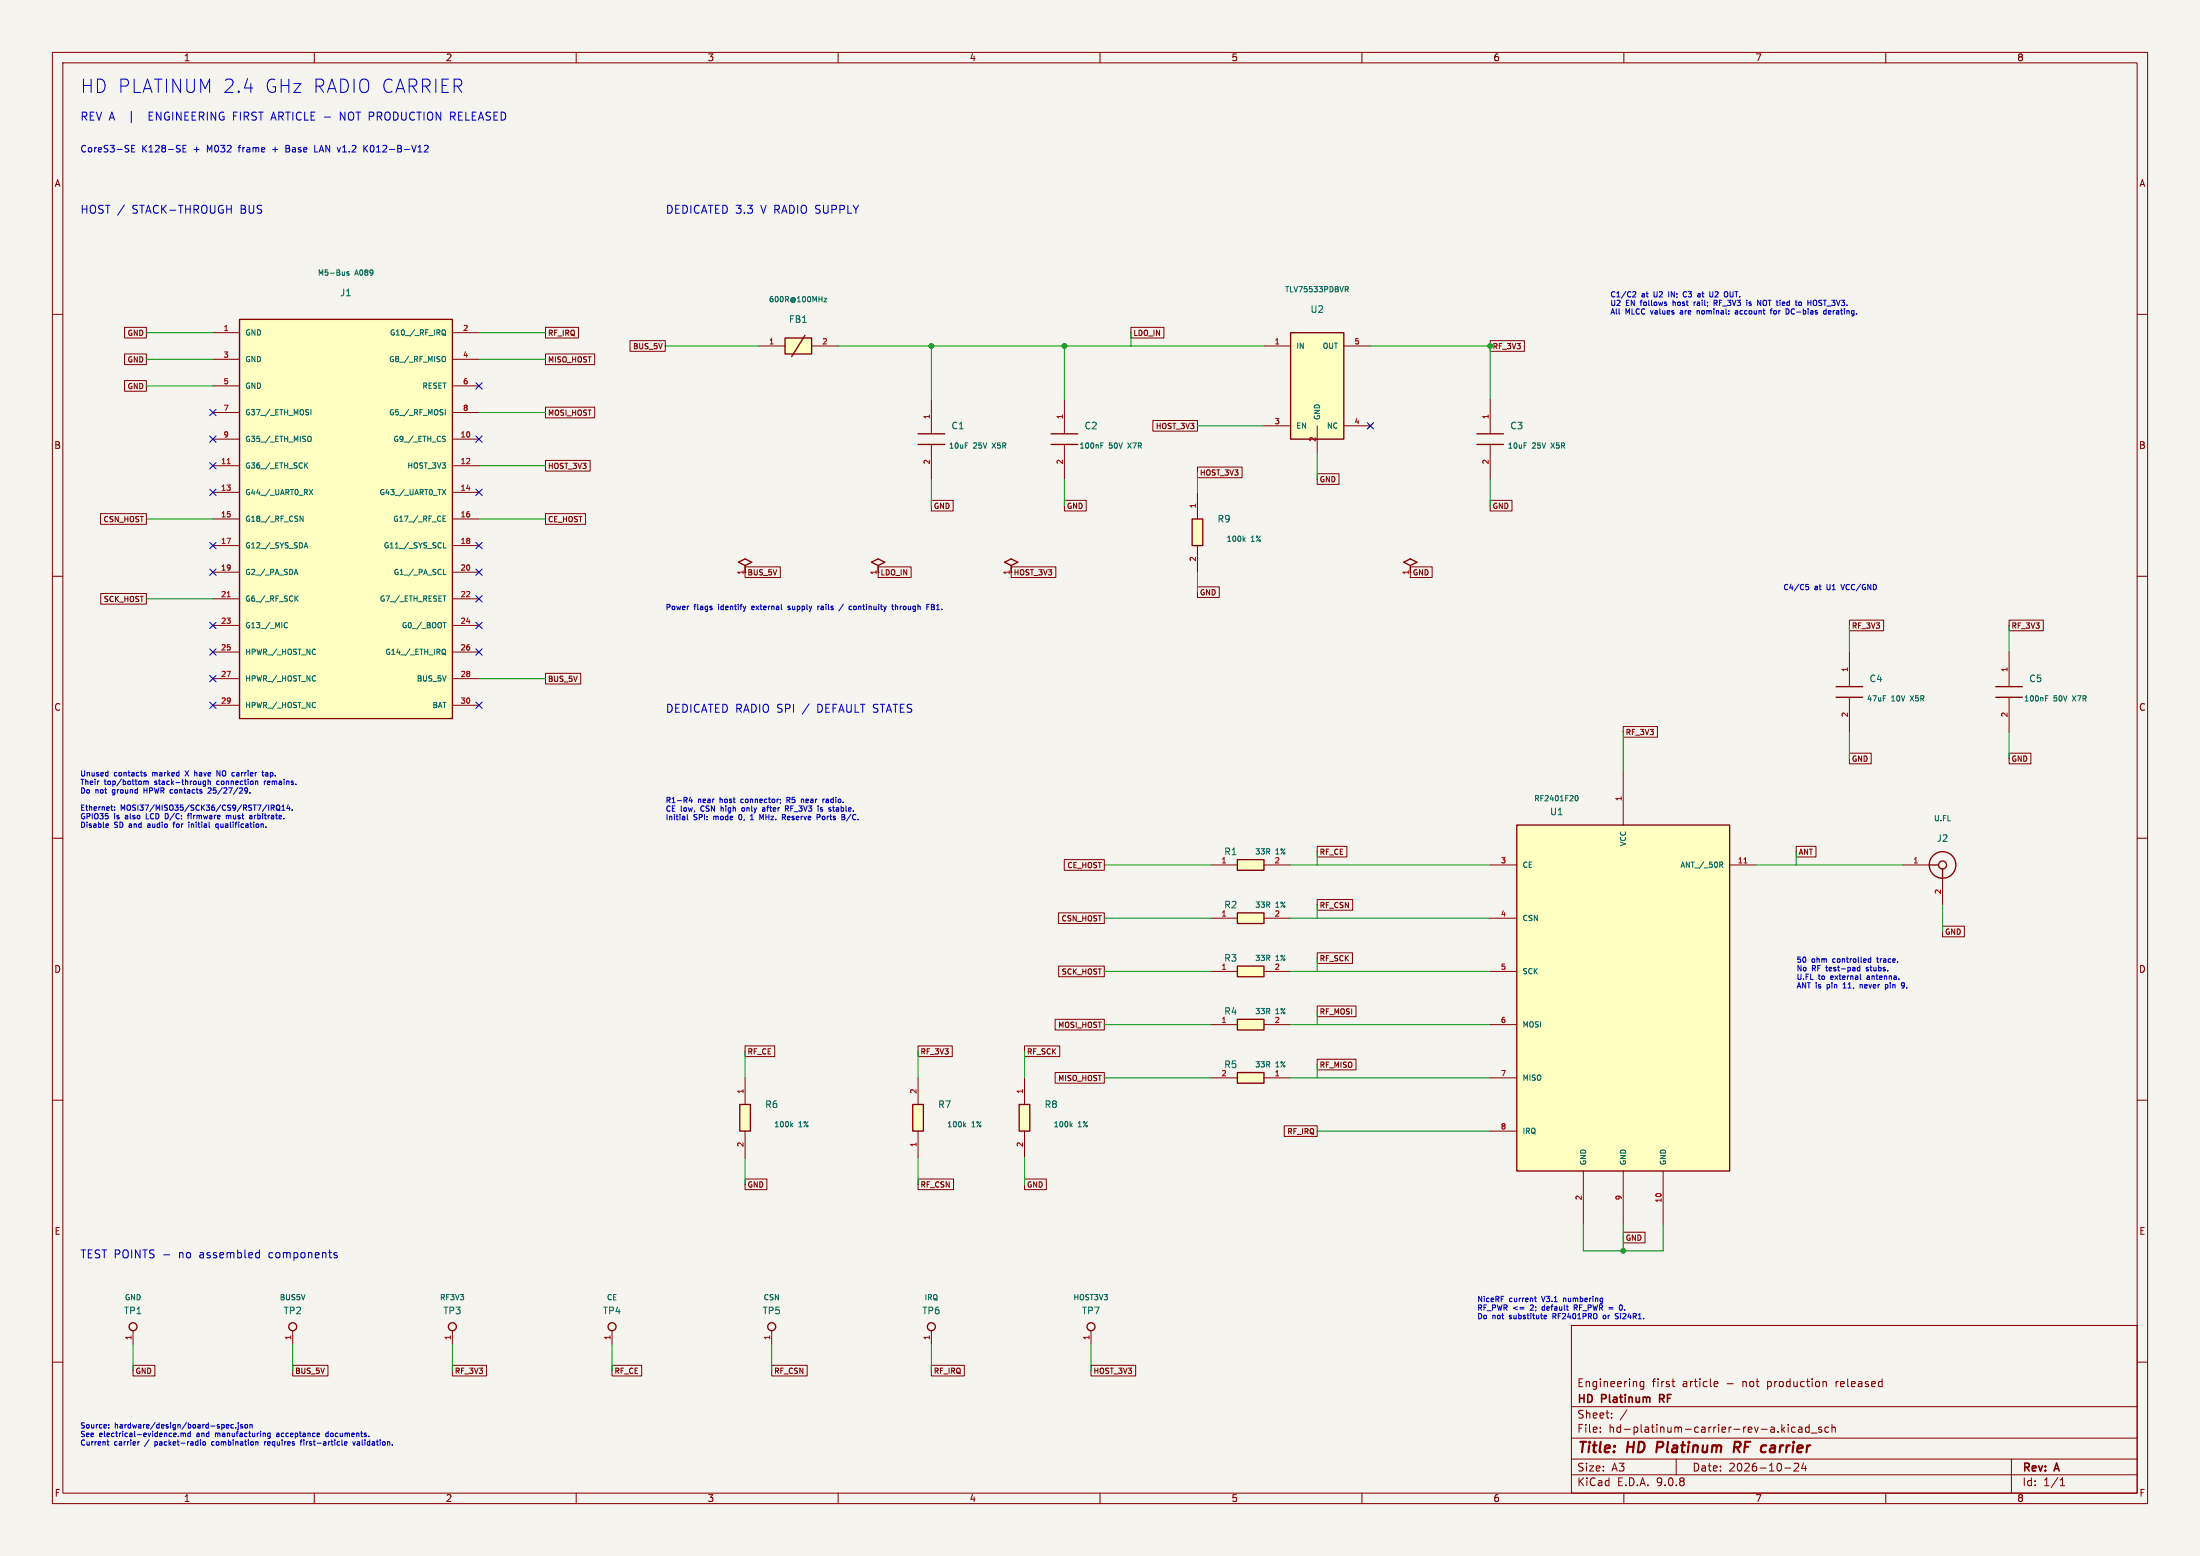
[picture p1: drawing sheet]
<svg xmlns="http://www.w3.org/2000/svg" width="420mm" height="297mm" viewBox="0 0 420 297" stroke-linecap="round" stroke-linejoin="round" font-family="sans-serif">
<path d="M0 0h420v297h-420z" fill="#f5f4ef" stroke="#f5f4ef" stroke-width=".19"/>
<g fill="none" stroke="#840000" stroke-width=".19">
<path d="M10 10h400v277h-400zM12 12h396v273h-396zM60 10v2M110 10v2M160 10v2M210 10v2M260 10v2M310 10v2M360 10v2M10 60h2M408 60h2M10 110h2"/>
<path d="M408 110h2M10 160h2M408 160h2M10 210h2M408 210h2M300 253h108v32h-108zM10 260h2M300 278.5h108M300 274.5h108M300 268.5h108M305.5 273.2v.2M305.5 272.5v.1"/>
<path d="M307.7 270.5v.2M307.7 269.8v.1M310.6 269.1l-1.3 1.9M313.8 263.7v1.2l-.3 .3-.3-.1M313.8 263.8l-.4-.1-.3 .3 .1 .6h.6M319.2 263.7h.5M319.4 264.5l.3 .2M320 278.5v3M327.4 263.7l.5 .1v.2l-.7 .2M327.9 264.6l-.5 .1M340.3 272.8l.4 .6M340.7 272.4l-.5 .6"/>
<path d="M341.4 271.9v.1M341.4 272.4v1M342.5 279.4l.6-.1 .2 .1 .1 .3-1 1.1h1M342.7 272.5l-.4-.1-.3 .3 .2 .6h.5M343.4 272.5h.5l.1 .9M344 272.7l-.5 .1a.29 .29 0 0 0-.2 .3 .29 .29 0 0 0 .2 .3l.5-.1M344.3 279.2l-.4 1.1h1M344.7 279.8v1M345.4 272.5l-.5-.1-.2 .3 .1 .6h.6M345.4 271.9v1.5M345.7 273.5h1.2M347.7 272.5l-.3-.1-.2 .2v.2l.5 .2v.3h-.5"/>
<path d="M348.1 263.8h.5l.1 .9M349.1 272.5l-.4-.1-.3 .3 .1 .6h.6M349.7 272.5l.2-.1 .4 .1 .1 .9M349.7 271.9v1.5M384 278.5v6.5M408 260h2M60 285v2M110 285v2M160 285v2M210 285v2M260 285v2M300 281.5h108"/>
<path d="M310 285v2M340.7 280.2h1.2M360 285v2M393.3 283.6h.9M393.3 282.5l.4-.4v1.5"/>
</g>
<path d="M316.4 275.2l-.2 2M331.5 276.3l.6 .9M332 275.2h-.8l-.2 2M332 276.2l-.9 .1M338 276.5l-.1 .6" fill="none" stroke="#840000" stroke-width=".4"/>
<path d="M316.8 267h.6M317.4 266.2h-.6v1.5" fill="none" stroke="#840000" stroke-width=".3"/>
<path d="M194.6 210.8h2v5.1h-2z" fill="#ffffc2"/>
<g fill="none" stroke="#840000" stroke-width=".25">
<path d="M141 107.3l1.2-.6 1.3 .6-1.3 .7zM142.2 108v1.2M166.4 107.3l1.2-.6 1.3 .6-1.3 .7zM167.6 108v1.2M194.6 210.8h2v5.1h-2z"/>
<circle cx="86.4" cy="253.2" r=".76"/>
<circle cx="116.8" cy="253.2" r=".76"/>
<circle cx="147.3" cy="253.2" r=".76"/>
<circle cx="177.8" cy="253.2" r=".76"/>
<circle cx="208.3" cy="253.2" r=".76"/>
</g>
<path d="M195.6 205.7v5.1M195.6 215.9v5.1M86.4 254v2.5M116.8 254v2.5M147.3 254v2.5M177.8 254v2.5M208.3 254v2.5" fill="none" stroke="#840000" stroke-width=".19"/>
<path d="M204.4 214.7l.3 .4M204.7 214.4l-.4 .4" fill="none" stroke="#006464" stroke-width=".19"/>
<path d="M174.2 210.8h2.1v5.1h-2.1z" fill="#ffffc2"/>
<path d="M174.2 210.8h2.1v5.1h-2.1z" fill="none" stroke="#840000" stroke-width=".25"/>
<path d="M175.3 205.7v5.1M175.3 215.9v5.1" fill="none" stroke="#840000" stroke-width=".19"/>
<path d="M184.1 214.7l.3 .4M184.4 214.4l-.4 .4" fill="none" stroke="#006464" stroke-width=".19"/>
<path d="M141.2 210.8h2.1v5.1h-2.1z" fill="#ffffc2"/>
<path d="M191.8 107.3l1.2-.6 1.3 .6-1.3 .7zM193 108v1.2M141.2 210.8h2.1v5.1h-2.1z" fill="none" stroke="#840000" stroke-width=".25"/>
<path d="M142.2 205.7v5.1M142.2 215.9v5.1" fill="none" stroke="#840000" stroke-width=".19"/>
<path d="M151.1 214.7l.2 .4M151.3 214.4l-.3 .4" fill="none" stroke="#006464" stroke-width=".19"/>
<path d="M149.9 64.5h5v3.1h-5z" fill="#ffffc2"/>
<g fill="none" stroke="#840000" stroke-width=".25">
<path d="M149.9 64.5h5v3.1h-5zM153.7 64l-2.6 4.1"/>
<circle cx="25.4" cy="253.2" r=".76"/>
</g>
<path d="M144.8 66h5.1M154.9 66h5.1M25.4 254v2.5" fill="none" stroke="#840000" stroke-width=".19"/>
<path d="M157.3 56.9h.5l-.5 .7h.5" fill="none" stroke="#006464" stroke-width=".19"/>
<path d="M45.7 61h40.7v76.2h-40.7z" fill="#ffffc2"/>
<g fill="none" stroke="#840000" stroke-width=".25">
<path d="M45.7 61h40.7v76.2h-40.7z"/>
<circle cx="55.9" cy="253.2" r=".76"/>
</g>
<g fill="none" stroke="#840000" stroke-width=".19">
<path d="M40.6 63.5h5.1M40.6 68.6h5.1M40.6 73.7h5.1M40.6 78.7h5.1M86.4 63.5h5M86.4 68.6h5M86.4 73.7h5M86.4 78.7h5M40.6 83.8h5.1M40.6 88.9h5.1M40.6 94h5.1M40.6 99.1h5.1"/>
<path d="M86.4 83.8h5M86.4 88.9h5M86.4 94h5M86.4 99.1h5M40.6 104.1h5.1M40.6 109.2h5.1M40.6 114.3h5.1M40.6 119.4h5.1M86.4 104.1h5M86.4 109.2h5M86.4 114.3h5M86.4 119.4h5"/>
<path d="M40.6 124.5h5.1M40.6 129.5h5.1M40.6 134.6h5.1M86.4 124.5h5M86.4 129.5h5M86.4 134.6h5M55.9 254v2.5"/>
</g>
<g fill="none" stroke="#006464" stroke-width=".19">
<path d="M66.6 51.9h-.2l-.2 .1 .1 .1 .3 .1v.3h-.4M59.4 78.2v1M84.5 63h.4l.2 .3-.1 .5-.2 .2-.3-.1M84.6 63.7l.5 .4M84.6 68l.3 .1 .2 .3-.1 .5-.4 .1M85 78.2v1M57.3 98.5l.6 1v-1M58.3 88.8l.4 .6M58.7 88.3l-.5 .6M59 83.3h.3l.1 .3v.5l-.4 .2M59 93.4l.7 1M59.7 93.4l-.7 1"/>
<path d="M84.4 93.4l.7 1M84.6 99h.3M84.6 99.5h.5M84.6 98.5h.5M84.7 83.3h.4M84.7 83.7l.3 .1 .1 .3-.2 .2h-.3M85.1 93.4l-.7 1M54.3 119.7l.3 .1 .3-.1M54.9 118.9l-.3-.1-.3 .2M56.3 109.4h.5M56.5 114.2l.4 .6M56.5 108.7l.4 1"/>
<path d="M56.9 113.7l-.6 .6M58.1 104.6l.3-1 .3 1M58.2 104.3h.4M84.6 118.8h.5M84.6 113.7h.5M84.7 103.6v1h.4M84.7 109.7h.4M60.2 124h.1M60.2 129v.1M60.2 134.1v.1M60.2 124.8v.1M60.2 129.9v.1"/>
<path d="M60.2 135h.1M84.6 124.7l.5 .3M84.6 123.9l.3 .1 .2 .2-.1 .6-.4 .1"/>
</g>
<path d="M43.4 88.5h.6M43.4 113.9h.6" fill="none" stroke="#a90000" stroke-width=".19"/>
<path d="M289.6 157.5h40.6v66h-40.6z" fill="#ffffc2"/>
<g fill="none" stroke="#840000" stroke-width=".25">
<path d="M350.5 131.1h5.1M350.5 133.1h5.1M381 131.1h5.1M381 133.1h5.1M289.6 157.5h40.6v66h-40.6zM368.3 165.1h1.8M370.8 165.9v1.7"/>
<circle cx="370.8" cy="165.1" r="2.54"/>
<circle cx="370.8" cy="165.1" r=".76"/>
</g>
<g fill="none" stroke="#840000" stroke-width=".19">
<path d="M353.1 124.5v6.6M353.1 133.1v6.6M383.5 124.5v6.6M383.5 133.1v6.6M309.9 147.3v10.2M284.5 165.1h5.1M284.5 175.3h5.1M330.2 165.1h5.1M363.2 165.1h5.1M370.8 167.6v5.1M284.5 185.4h5.1M284.5 195.6h5.1"/>
<path d="M284.5 205.7h5.1M284.5 215.9h5.1M302.3 223.5v10.2M309.9 223.5v10.2M317.5 223.5v10.2"/>
</g>
<path d="M359.5 132.8h.5M390.5 133.3h.3M390.5 132.8h.5M300.8 151.9l.1-.1a.54 .54 0 0 1 .4 .6 .54 .54 0 0 1-.4 .5l-.2-.4zM328.3 164.5h.4l.2 .2-.1 .3-.5 .1M328.6 165.1l.3 .5" fill="none" stroke="#006464" stroke-width=".19"/>
<path d="M332.9 164.7h.6" fill="none" stroke="#a90000" stroke-width=".19"/>
<path d="M236.2 194.6h5.1v2h-5.1z" fill="#ffffc2"/>
<path d="M236.2 194.6h5.1v2h-5.1z" fill="none" stroke="#840000" stroke-width=".25"/>
<path d="M231.1 195.6h5.1M241.3 195.6h5.1" fill="none" stroke="#840000" stroke-width=".19"/>
<path d="M236.2 204.7h5.1v2.1h-5.1z" fill="#ffffc2"/>
<path d="M236.2 204.7h5.1v2.1h-5.1z" fill="none" stroke="#840000" stroke-width=".25"/>
<path d="M231.1 205.7h5.1M241.3 205.7h5.1" fill="none" stroke="#840000" stroke-width=".19"/>
<path d="M236.2 184.4h5.1v2h-5.1z" fill="#ffffc2"/>
<path d="M175.3 82.8h5M175.3 84.8h5M281.9 82.8h5.1M281.9 84.8h5.1M236.2 184.4h5.1v2h-5.1z" fill="none" stroke="#840000" stroke-width=".25"/>
<path d="M177.8 76.2v6.6M284.5 76.2v6.6M177.8 84.8v6.6M284.5 84.8v6.6M231.1 185.4h5.1M241.3 185.4h5.1" fill="none" stroke="#840000" stroke-width=".19"/>
<path d="M184.3 84.5h.5M291 84.5h.4" fill="none" stroke="#006464" stroke-width=".19"/>
<path d="M227.6 99.1h2v5h-2z" fill="#ffffc2"/>
<path d="M227.6 99.1h2v5h-2z" fill="none" stroke="#840000" stroke-width=".25"/>
<path d="M228.6 94v5.1M228.6 104.1v5.1" fill="none" stroke="#840000" stroke-width=".19"/>
<path d="M237.4 102.9l.3 .4M237.7 102.7l-.4 .3" fill="none" stroke="#006464" stroke-width=".19"/>
<path d="M236.2 164.1h5.1v2h-5.1z" fill="#ffffc2"/>
<path d="M236.2 164.1h5.1v2h-5.1z" fill="none" stroke="#840000" stroke-width=".25"/>
<path d="M231.1 165.1h5.1M241.3 165.1h5.1" fill="none" stroke="#840000" stroke-width=".19"/>
<path d="M236.2 174.2h5.1v2.1h-5.1z" fill="#ffffc2"/>
<path d="M236.2 174.2h5.1v2.1h-5.1z" fill="none" stroke="#840000" stroke-width=".25"/>
<path d="M231.1 175.3h5.1M241.3 175.3h5.1" fill="none" stroke="#840000" stroke-width=".19"/>
<path d="M246.4 63.5h10.1v20.3h-10.1z" fill="#ffffc2"/>
<path d="M246.4 63.5h10.1v20.3h-10.1zM200.7 82.8h5M200.7 84.8h5M268 107.3l1.2-.6 1.3 .6-1.3 .7zM269.2 108v1.2" fill="none" stroke="#840000" stroke-width=".25"/>
<g fill="none" stroke="#840000" stroke-width=".19">
<path d="M23.8 62.5h4.1v2h-4.1zM23.8 67.6h4.1v2h-4.1zM23.8 72.6h4.1v2.1h-4.1zM104.1 77.7h9.4v2.1h-9.4zM104.1 62.5h6.3v2h-6.3zM104.1 67.6h9.4v2h-9.4zM120.3 65h6.7v2.1h-6.7zM203.2 76.2v6.6M215.9 62.5h6.3v2h-6.3zM241.3 66h5.1M256.5 66h5.1M284.5 65h6.5v2.1h-6.5z"/>
<path d="M19.2 98h8.7v2.1h-8.7zM104.1 87.9h8.6v2h-8.6zM104.1 98h7.7v2.1h-7.7zM177.8 95.5h4.2v2h-4.2zM203.2 95.5h4.2v2h-4.2zM203.2 84.8v6.6M220.1 80.3h8.5v2h-8.5zM228.6 89.2h8.5v2h-8.5zM241.3 81.3h5.1M251.5 90.4h4.1v2.1h-4.1zM251.5 81.3v5.1M256.5 81.3h5.1"/>
<path d="M261.2 80.9l.8 .8M262 80.9l-.8 .8M284.5 95.5h4.1v2h-4.1zM19.2 113.3h8.7v2h-8.7zM142.2 108.2h6.8v2h-6.8zM167.6 108.2h6.3v2h-6.3zM193 108.2h8.6v2h-8.6zM228.6 112h4.2v2h-4.2zM269.2 108.2h4.2v2h-4.2zM353.1 118.4h6.5v2h-6.5zM383.5 118.4h6.6v2h-6.6zM104.1 128.5h6.8v2.1h-6.8z"/>
<path d="M309.9 138.7h6.5v2h-6.5zM353.1 143.8h4.1v2h-4.1zM383.5 143.8h4.2v2h-4.2zM202.1 174.2h8.7v2.1h-8.7zM203.2 164.1h7.6v2h-7.6zM251.5 171.7h6.7v2h-6.7zM251.5 161.5h5.6v2.1h-5.6zM342.9 161.5h3.8v2.1h-3.8zM370.8 176.8h4.2v2h-4.2zM142.2 199.6h5.7v2.1h-5.7zM175.3 199.6h6.5v2.1h-6.5zM195.6 199.6h6.7v2.1h-6.7z"/>
<path d="M201.4 194.6h9.4v2h-9.4zM202.1 184.4h8.7v2h-8.7zM251.5 181.9h6.7v2h-6.7zM251.5 192h7.4v2.1h-7.4zM201.4 204.7h9.4v2.1h-9.4zM245.2 214.9h6.3v2h-6.3zM251.5 202.2h7.4v2h-7.4zM142.2 225h4.2v2.1h-4.2zM175.3 225h6.7v2.1h-6.7zM195.6 225h4.1v2.1h-4.1zM309.9 235.2h4.1v2h-4.1zM25.4 260.6h4.2v2h-4.2z"/>
<path d="M55.9 260.6h6.7v2h-6.7zM86.4 260.6h6.5v2h-6.5zM116.8 260.6h5.7v2h-5.7zM147.3 260.6h6.8v2h-6.8zM177.8 260.6h6.3v2h-6.3zM208.3 260.6h8.5v2h-8.5z"/>
</g>
<path d="M256.8 54.7h.4l.2 .2-.1 .3h-.5M257 55.2l.4 .5M210.2 85h.3M210.2 84.5h.4" fill="none" stroke="#006464" stroke-width=".19"/>
<g fill="none" stroke="#009600" stroke-width=".19">
<path d="M27.9 63.5h12.7M27.9 73.7h12.7M27.9 68.6h12.7M91.4 63.5h12.7M91.4 68.6h12.7M91.4 78.7h12.7M127 66h17.8M160 66h81.3M177.8 66v10.2M203.2 66v10.2M215.9 63.5v2.5M261.6 66h22.9v10.2"/>
<path d="M27.9 99.1h12.7M91.4 99.1h12.7M91.4 88.9h12.7M177.8 91.4v5.1M203.2 91.4v5.1M228.6 90.2v3.8M228.6 81.3h12.7M251.5 86.4v5M284.5 91.4v5.1M27.9 114.3h12.7M228.6 109.2v3.8M353.1 119.4v5.1"/>
<path d="M383.5 119.4v5.1M91.4 129.5h12.7M309.9 139.7v7.6M353.1 139.7v5.1M383.5 139.7v5.1M210.8 175.3h20.3M210.8 165.1h20.3M246.4 175.3h38.1M246.4 165.1h38.1M251.5 162.6v2.5M251.5 172.7v2.6M335.3 165.1h27.9"/>
<path d="M342.9 162.6v2.5M370.8 172.7v5.1M210.8 185.4h20.3M210.8 195.6h20.3M246.4 185.4h38.1M246.4 195.6h38.1M251.5 182.9v2.5M251.5 193v2.6M142.2 200.7v5M175.3 200.7v5M195.6 200.7v5M210.8 205.7h20.3"/>
<path d="M246.4 205.7h38.1M251.5 203.2v2.5M251.5 215.9h33M142.2 221v5.1M175.3 221v5.1M195.6 221v5.1M302.3 233.7v5.1h15.2v-5.1M309.9 233.7v5.1M25.4 256.5v5.1M55.9 256.5v5.1M86.4 256.5v5.1M116.8 256.5v5.1"/>
<path d="M147.3 256.5v5.1M177.8 256.5v5.1M208.3 256.5v5.1"/>
</g>
<g fill="none" stroke="#000084" stroke-width=".19">
<path d="M40 78.1l1.2 1.2M41.2 78.1l-1.2 1.2M90.8 73.1l1.2 1.2M92 73.1l-1.2 1.2M40 88.3l1.2 1.2M40 83.2l1.2 1.2M40 93.4l1.2 1.2M41.2 88.3l-1.2 1.2M41.2 83.2l-1.2 1.2M41.2 93.4l-1.2 1.2M90.8 83.2l1.2 1.2M90.8 93.4l1.2 1.2"/>
<path d="M92 83.2l-1.2 1.2M92 93.4l-1.2 1.2M261 80.7l1.2 1.2M262.2 80.7l-1.2 1.2M40 103.5l1.2 1.2M40 118.8l1.2 1.2M40 108.6l1.2 1.2M41.2 103.5l-1.2 1.2M41.2 118.8l-1.2 1.2M41.2 108.6l-1.2 1.2M90.8 113.7l1.2 1.2M90.8 118.8l1.2 1.2"/>
<path d="M90.8 103.5l1.2 1.2M90.8 108.6l1.2 1.2M92 113.7l-1.2 1.2M92 118.8l-1.2 1.2M92 103.5l-1.2 1.2M92 108.6l-1.2 1.2M40 134l1.2 1.2M40 128.9l1.2 1.2M40 123.9l1.2 1.2M41.2 123.9l-1.2 1.2M41.2 134l-1.2 1.2M41.2 128.9l-1.2 1.2"/>
<path d="M90.8 123.9l1.2 1.2M90.8 134l1.2 1.2M92 123.9l-1.2 1.2M92 134l-1.2 1.2"/>
</g>
<g fill="none" stroke="#0000c2" stroke-width=".19">
<path d="M23.8 39.1l-1.3 2M25.1 28.3h.5M25.7 27.7h-.6v1.3h.6M34.9 28.3h.5M35.5 27.7h-.6v1.3h.6M52 28.5h1M54.6 28.3h.4M55 27.7h-.4v1.3h.5M60.1 27.7v1.3h.6M65 22.9v-1.5l.8 1.5M69.6 28.3l.6 .7M70.2 27.7l-.7 .8"/>
<path d="M81 27.9l.5-.2 .2 .4-.7 .9h.7M311.7 55.7h.4l.2 .3-.7 .7h.7M318.1 58v.3M318.6 55.7v1M319.4 57.3v1M320.8 59.6v.3M321.7 55.7a.55 .55 0 0 0-.4 .5 .55 .55 0 0 0 .4 .5M323.4 57.6v.7M323.7 57.6l-.3 .2M324 59.3v.7M324.2 56l.4 .2v.5M324.6 56.6l-.4 .1"/>
<path d="M324.6 56.3h-.4M327 55.7v.8l-.4 .2M327.2 57.3v1M327.5 57.8l.3 .5M327.8 57.6l-.2 .2h-.4M329.8 55.8v.7M331.7 59.3v.7M331.7 59.5l-.5 .2 .2 .3 .3-.1M333.9 58.3h.4M334.3 57.7l-.3-.1-.1 .2 .1 .1 .3 .1M335.5 57.3l.6 1v-1M336.6 57.5v.7"/>
<path d="M337.9 59.3h.4M338.1 59.1v.9M338.8 59.3l-.2 .2v.3l.2 .2M341.5 59.2v.3l-.1 .4M342 59.2v.6M343.6 57.6l.3 .2v.4l-.3 .1M346.4 57.3l.3 .1 .1 .2v.6l-.4 .1M348.2 59.4v.5h.4M348.6 58.9v1.1M349.1 59.3v.6h.4M349.5 59.5l-.5 .1M142.4 115.7l-.3 .7"/>
<path d="M143.5 115.7v.6M144 115.9l-.5 .1M150.4 116.3l.3 .1M150.7 115.7l-.3 .1 .3 .2M156.1 115.7v.7M156.4 115.7l-.3 .2M161 115.3l-.9 1.3M162.3 115.7h.3M162.6 116.3l-.3 .1M163.1 115.7l-.1 .2v.3l.1 .2M170.2 115.7h.4M170.4 115.4v.8l.2 .2"/>
<path d="M170.9 115.8l.4-.1 .1 .7M170.9 115.4v1M176.9 115.8h.4M176.9 115.4h.5M177.8 115.4h.3l.2 .2-.2 .2 .2 .1 .1 .3-.2 .2h-.4zM177.8 115.8h.3M344.8 111.6h.4M344.8 112l.3-.1 .2 .2-.1 .4h-.4M351.4 111.6l.4 1M20.4 157.3h.3v.2l-.5 .1M20.5 147.4l.1 .1M20.6 147.1v1"/>
<path d="M20.6 148.1h-.1M20.7 157.9h-.3M21.1 154h.4M21.3 154.6l.2 .1M21.9 154.6v.1M21.9 154v.1M27.4 149.1v.7M27.4 149.2l.3-.1 .2 .1M27.5 150.4v1M27.5 150.9h.6M27.5 147.6l.4 .3-.1 .2h-.3M27.9 147.5l-.3-.1-.1 .2"/>
<path d="M27.9 149.2l.1-.1h.3v.7M27.9 149.2v.6M27.9 155.3v1h.5M28.2 157.6v.3M31.9 156.3h-.4M33 157.3h.4M33.1 157.1v.8M35.3 147.1l.7 1M35.9 155.4v.9M36 147.1l-.7 1M36 156.9v.1M36 157.3v.6"/>
<path d="M36.5 157.3v.6M36.6 157.3l-.1 .1M37.5 147.4l-.3 .1M39.2 149.1v.8l-.2 .2h-.2M39.2 149.1h-.2l-.2 .2 .1 .4h.3M39.7 150.5l.2-.1 .4 .1M39.7 149.2l.4-.1 .1 .7M39.7 148.7v1.1M40.3 150.8l-.6 .6h.6M41.4 149.2v.5M41.4 148.1v-1l.6 1M41.7 157.3h-.3l-.2 .2 .1 .4h.4"/>
<path d="M41.7 157.3v1M43.2 155.6v.7M43.4 155.6l-.2 .1M43.5 155.6l.1 .2M43.6 155.8v.5M43.8 155.6l-.2 .2M43.9 155.6l.1 .1M47.3 150.6l-.1 .6-.1 .1-.3 .1M47.3 150.8l-.4 .2M47.7 151.3v.1M47.9 155.6l.2 .2v.5M48.1 156.3h-.3"/>
<path d="M48.1 155.9h-.3M48.6 155.6v.7M48.7 155.7l-.1 .1M49.1 149.1l.1 .1v.6M50 147.4h.4M50.1 147.1v.9l.3 .1M50.5 149.1v.7M50.7 147.5h.4M50.8 157.8v.1M50.8 149.1l-.3 .2M51.1 147.7l-.4 .2 .1 .2h.3M51.3 153.7v1"/>
<path d="M51.8 154.2l.5-.1v-.4h-.5v1M52 154.2l.4 .5M52.9 153.7h.3l.2 .1v.5l-.2 .4-.4-.2-.1-.5zM52.9 154.4l.6 .4M53.8 154.7h.6M53.8 153.9l.3-.2v1M55 153.6l-.2 .7h.6M55.3 154v.7M55.8 154.6v.1M130.7 155.9v.6M130.7 156.4l-.1 .1M130.7 156l-.1 .1"/>
<path d="M131.2 155.5v.8l.2 .2M131.8 152.1l-.2 .8h.6M132 152.5v.7M137.6 153.8v1M137.7 154.2l-.1 .1M141 155.8l.1 .5M141.5 152.6v.5M141.7 154.3l-.1 .3 .4 .2M143.3 156.5h.5M143.5 155.5v1M145.7 155.5l-.3 .7-.4-.7v1M146 154.4l-.5 .2 .2 .2h.3"/>
<path d="M146 154.3v.5M149 152.6v.1M149 153.2l-.1 .2M149.6 156l.3 .5M149.7 155.5l.2 .2v.2l-.5 .1M149.9 154.4l.5-.1 .1-.4-.6-.1v1M150.2 154.4l.3 .4M150.2 152.7h.4M150.5 152.7l.3 .5M150.6 152.2h-.4v1M153.1 152.5l.3 .2v.5M156.5 155.9l-.5 .1"/>
<path d="M156.7 154.5l.3 .1v.2h-.3M156.7 154.2h.3M157 155.8v.2v.4M157.4 152.5l-.2 .1M158 152.5l-.3 .1M158.1 152.8l-.4 .2v.2h.4M158.9 154.2h.4M159.1 153.8v.9l.2 .1M161.1 155.9l.2 .2-.2 .4M161.3 155.8l-.1 .1M162.5 155.4l-.9 1.3M351.9 188.6h.5"/>
<path d="M355 184.3v1M355 184.7l-.2-.1-.2 .2 .1 .5h.3M355.1 187.9v.7M355.1 185.9v.9l.2 .2M355.4 187.9l-.3 .1M356.3 185.3h.1M356.3 184.7v.2M356.5 186.6v.3M357.1 182.7v1M357.1 183.1l-.3-.1-.2 .2 .1 .4h.4M358.2 183h.4M359.9 188l.3-.1 .2 .2-.1 .4h-.4"/>
<path d="M359.9 187.9v1M363.1 187.6h.3l.2 .2-.1 .6-.1 .1-.3 .1M363.6 188l-.2 .2h-.3M49.1 239.1l.4 .1M49.5 238.6v1.5M63.8 239.5l.4 .1 .2 .2-.1 .2-.4 .1M63.8 239.2h.5M49.5 240l-.4 .1M290.2 249.6h.7M290.2 249.9h.7M292.9 247.8h.4M293.1 247.4v.9l.2 .2"/>
<path d="M294.4 249.5v.5M294.8 251.7h.4M294.8 251.1h.3l.1 .2-.4 .1M296.5 250.7v1M296.5 251.2h.3M298.5 247.8v.7M298.5 247.8v.1M300.5 249.1v1M300.8 249.6l.3 .5M306.1 251.1l-.1 .4 .4 .2M308.5 251.1l.4 .3M308.9 251.5l-.2 .2h-.2"/>
<path d="M309.3 249.1h.1a.54 .54 0 0 1 .3 .5 .54 .54 0 0 1-.3 .5l-.1-.1M20.4 275.2h.4M20.6 274.8v.9l.2 .2M20.8 272.5v.1M20.8 272v.1M26.6 275.2l-.3 .2M29.6 275.2v1M29.6 275.8l.1 .1M29.7 275.2h-.1M33.6 274.2h-.3M33.6 273.8l-.5 .1M34.1 274.1v.1"/>
<path d="M34.5 273.5v.7M35 273.7v.5M35.4 273.7v.5M35.9 273.7l.1 .5h.3M36.3 273.2v1M38.3 275.2v.7M38.8 275.2h.2l.2 .2v.3l-.2 .2-.3-.2zM40.8 275.2l-.4 .2 .1 .4 .3 .1M41.1 273.5v.7M43.2 272.4l.2 .2 .2-.1M43.2 272.1l.2-.2 .3 .2-.5 .1M44.6 272l-.3-.1-.2 .2 .1 .4h.4"/>
<path d="M45 272.5v.1M45.5 271.6v.1M45.5 271.9v.9l-.2 .1M46.3 272l-.2-.1-.2 .2 .1 .1 .3 .1v.2h-.4M46.8 272l.3-.1 .2 .2v.3l-.2 .2-.4-.2zM47.7 272h.4v.6M47.7 271.9v.7M49.3 275.3v.6M50.5 275.2v.7M51.6 273.6l-.3-.1-.2 .2 .1 .5h.4M51.6 273.5v.9l-.2 .2-.3-.1M53.1 273.5l-.3 .1"/>
<path d="M53.2 273.8l-.4 .2v.2h.4M57.4 275v.9M58 275.2v.7M62.7 273.6l-.3-.1-.2 .2 .1 .5h.4M62.7 273.2v1M65.8 275.5l.4-.1v-.2h-.3l-.1 .1v.5h.4M67.4 275.2l.2 .7 .2-.7M68.5 275.2h-.3M68.6 275.5l-.4 .1v.2l.4 .1"/>
</g>
<g fill="#009600" stroke="#009600" stroke-width=".19">
<circle cx="203.2" cy="66" r=".46"/>
<circle cx="177.8" cy="66" r=".46"/>
<circle cx="309.9" cy="238.8" r=".46"/>
<circle cx="284.5" cy="66" r=".46"/>
</g>
<g font-size="3.5" fill="#0000c2">
<text x="15.2" y="18">HD PLATINUM 2.4</text>
<text x="50.3" y="18">GHz RADIO CARRIER</text>
</g>
<g font-size="2.8" fill="#840000">
<text x="301" y="277.9">Title:</text>
<text x="310.6" y="277.9">HD</text>
<text x="317.1" y="277.9">Platinum</text>
<text x="332.6" y="277.9">RF</text>
<text x="338.7" y="277.9">carrier</text>
</g>
<g font-size="2.1" fill="#0000c2">
<text x="15.2" y="23.3">REV A</text>
<text x="24.7" y="23.3">|</text>
<text x="28.8" y="23.3">ENGINEERING FIRST ARTICLE -</text>
<text x="65.9" y="23.3">NOT PRODUCTION RELEASED</text>
<text x="15.2" y="41.1">HOST /</text>
<text x="25.3" y="41.1">STACK-THROUGH</text>
<text x="46" y="41.1">BUS</text>
<text x="127" y="41.1">DEDICATED 3.3</text>
<text x="145.3" y="41.1">V RADIO SUPPLY</text>
<text x="127" y="136.4">DEDICATED RADIO SPI</text>
<text x="153.4" y="136.4">/</text>
<text x="156.3" y="136.4">DEFAULT STATES</text>
<text x="15.2" y="240.5">TEST POINTS -</text>
<text x="34.3" y="240.5">no</text>
<text x="38.3" y="240.5">assembled</text>
<text x="51.7" y="240.5">components</text>
</g>
<g font-size="2.1" fill="#840000">
<text x="301" y="268.2">HD</text>
<text x="301" y="265">Engineering</text>
<text x="305.8" y="268.2">Platinum</text>
<text x="315.4" y="265">first</text>
<text x="317.5" y="268.2">RF</text>
<text x="321.2" y="265">article</text>
<text x="329.7" y="265">-</text>
<text x="332.9" y="265">not</text>
<text x="337.8" y="265">production</text>
<text x="351" y="265">released</text>
<text x="301" y="273.7">File:</text>
<text x="301" y="271">Sheet:</text>
<text x="307.1" y="273.7">hd-platinum-carrier-rev-a.kicad_sch</text>
<text x="301" y="281.1">Size:</text>
<text x="307.6" y="281.1">A3</text>
<text x="323" y="281.1">Date:</text>
<text x="330" y="281.1">2026-10-24</text>
<text x="386" y="281.3">Rev:</text>
<text x="392.4" y="281.3">A</text>
<text x="301" y="283.9">KiCad</text>
<text x="308.7" y="283.9">E.D.A.</text>
<text x="316.3" y="283.9">9.0.8</text>
<text x="386" y="283.9">Id:</text>
<text x="390.1" y="283.9">1/1</text>
</g>
<g font-size="1.8" fill="#840000">
<text x="35" y="11.9">1</text>
<text x="85" y="11.9">2</text>
<text x="135" y="11.9">3</text>
<text x="185" y="11.9">4</text>
<text x="235" y="11.9">5</text>
<text x="285" y="11.9">6</text>
<text x="335" y="11.9">7</text>
<text x="385" y="11.9">8</text>
<text x="10.3" y="35.9">A</text>
<text x="408.3" y="35.9">A</text>
<text x="10.3" y="85.9">B</text>
<text x="408.2" y="85.9">B</text>
<text x="10.3" y="135.9">C</text>
<text x="408.2" y="135.9">C</text>
<text x="10.3" y="185.9">D</text>
<text x="408.2" y="185.9">D</text>
<text x="10.3" y="235.9">E</text>
<text x="408.3" y="235.9">E</text>
<text x="10.3" y="285.9">F</text>
<text x="35" y="286.9">1</text>
<text x="85" y="286.9">2</text>
<text x="135" y="286.9">3</text>
<text x="185" y="286.9">4</text>
<text x="235" y="286.9">5</text>
<text x="285" y="286.9">6</text>
<text x="335" y="286.9">7</text>
<text x="385" y="286.9">8</text>
<text x="408.3" y="285.9">F</text>
</g>
<g font-size="1.8" fill="#0000c2">
<text x="15.2" y="29.4">CoreS3-SE</text>
<text x="27.1" y="29.4">K128-SE</text>
<text x="37.1" y="29.4">+</text>
<text x="39.8" y="29.4">M032</text>
<text x="46" y="29.4">frame</text>
<text x="52.7" y="29.4">+</text>
<text x="55.4" y="29.4">Base</text>
<text x="61.1" y="29.4">LAN v1.2</text>
<text x="70.9" y="29.4">K012-B-V12</text>
</g>
<g font-size="1.8" fill="#006464">
<text x="64.8" y="56.7">J1</text>
<text x="250.1" y="59.9">U2</text>
<text x="150.5" y="61.8">FB1</text>
<text x="181.5" y="82.1">C1</text>
<text x="206.9" y="82.1">C2</text>
<text x="288.2" y="82.1">C3</text>
<text x="232.3" y="99.9">R9</text>
<text x="356.8" y="130.4">C4</text>
<text x="387.3" y="130.4">C5</text>
<text x="295.8" y="155.8">U1</text>
<text x="369.6" y="160.9">J2</text>
<text x="233.6" y="163.4">R1</text>
<text x="233.6" y="173.6">R2</text>
<text x="233.6" y="183.7">R3</text>
<text x="233.6" y="193.9">R4</text>
<text x="233.6" y="204.1">R5</text>
<text x="146" y="211.7">R6</text>
<text x="179" y="211.7">R7</text>
<text x="199.3" y="211.7">R8</text>
<text x="23.6" y="251.1">TP1</text>
<text x="54.1" y="251.1">TP2</text>
<text x="84.5" y="251.1">TP3</text>
<text x="115" y="251.1">TP4</text>
<text x="145.5" y="251.1">TP5</text>
<text x="176" y="251.1">TP6</text>
<text x="206.5" y="251.1">TP7</text>
</g>
<g font-size="1.4" fill="#006464">
<text x="60.6" y="52.8">M5-Bus</text>
<text x="67.7" y="52.8">A089</text>
<text x="146.7" y="57.9">600R@100MHz</text>
<text x="245.2" y="56">TLV75533PDBVR</text>
<text x="46.7" y="64.2">GND</text>
<text x="74.3" y="64.2">G10_/_RF_IRQ</text>
<text x="46.7" y="69.3">GND</text>
<text x="74.2" y="69.3">G8_/_RF_MISO</text>
<text x="247.4" y="66.8">IN</text>
<text x="252.4" y="66.8">OUT</text>
<text x="46.7" y="74.4">GND</text>
<text x="80.5" y="74.4">RESET</text>
<text x="46.7" y="79.5">G37_/_ETH_MOSI</text>
<text x="74.2" y="79.5">G5_/_RF_MOSI</text>
<text x="247.4" y="82">EN</text>
<text x="252.2" y="80.3" transform="rotate(-90 252.2 80.3)">GND</text>
<text x="253.2" y="82">NC</text>
<text x="46.7" y="84.6">G35_/_ETH_MISO</text>
<text x="46.7" y="89.6">G36_/_ETH_SCK</text>
<text x="75" y="84.6">G9_/_ETH_CS</text>
<text x="77.6" y="89.6">HOST_3V3</text>
<text x="181" y="85.8">10uF</text>
<text x="185.8" y="85.8">25V</text>
<text x="189.6" y="85.8">X5R</text>
<text x="206" y="85.8">100nF</text>
<text x="211.7" y="85.8">50V</text>
<text x="215.5" y="85.8">X7R</text>
<text x="287.7" y="85.8">10uF</text>
<text x="292.5" y="85.8">25V</text>
<text x="296.3" y="85.8">X5R</text>
<text x="46.7" y="94.7">G44_/_UART0_RX</text>
<text x="72.3" y="94.7">G43_/_UART0_TX</text>
<text x="46.7" y="99.8">G18_/_RF_CSN</text>
<text x="74.9" y="99.8">G17_/_RF_CE</text>
<text x="46.7" y="104.9">G12_/_SYS_SDA</text>
<text x="73.1" y="104.9">G11_/_SYS_SCL</text>
<text x="234" y="103.6">100k</text>
<text x="238.8" y="103.6">1%</text>
<text x="46.7" y="110">G2_/_PA_SDA</text>
<text x="75" y="110">G1_/_PA_SCL</text>
<text x="46.7" y="115">G6_/_RF_SCK</text>
<text x="72.4" y="115">G7_/_ETH_RESET</text>
<text x="46.7" y="120.1">G13_/_MIC</text>
<text x="46.7" y="125.2">HPWR_/_HOST_NC</text>
<text x="73.4" y="125.2">G14_/_ETH_IRQ</text>
<text x="76.6" y="120.1">G0_/_BOOT</text>
<text x="46.7" y="130.3">HPWR_/_HOST_NC</text>
<text x="79.4" y="130.3">BUS_5V</text>
<text x="46.7" y="135.4">HPWR_/_HOST_NC</text>
<text x="82.4" y="135.4">BAT</text>
<text x="356.3" y="134.1">47uF</text>
<text x="361.1" y="134.1">10V</text>
<text x="364.9" y="134.1">X5R</text>
<text x="386.3" y="134.1">100nF</text>
<text x="392" y="134.1">50V</text>
<text x="395.9" y="134.1">X7R</text>
<text x="292.8" y="153.1">RF2401F20</text>
<text x="310.6" y="161.7" transform="rotate(-90 310.6 161.7)">VCC</text>
<text x="369.1" y="156.9">U.FL</text>
<text x="239.5" y="163.3">33R</text>
<text x="243.5" y="163.3">1%</text>
<text x="290.6" y="165.8">CE</text>
<text x="320.7" y="165.8">ANT_/_50R</text>
<text x="239.5" y="173.5">33R</text>
<text x="243.5" y="173.5">1%</text>
<text x="290.6" y="176">CSN</text>
<text x="239.5" y="183.6">33R</text>
<text x="243.5" y="183.6">1%</text>
<text x="290.6" y="186.2">SCK</text>
<text x="239.5" y="193.8">33R</text>
<text x="243.5" y="193.8">1%</text>
<text x="290.6" y="196.3">MOSI</text>
<text x="239.5" y="203.9">33R</text>
<text x="243.5" y="203.9">1%</text>
<text x="290.6" y="206.5">MISO</text>
<text x="147.7" y="215.4">100k</text>
<text x="152.4" y="215.4">1%</text>
<text x="180.7" y="215.4">100k</text>
<text x="185.5" y="215.4">1%</text>
<text x="201" y="215.4">100k</text>
<text x="205.8" y="215.4">1%</text>
<text x="290.6" y="216.6">IRQ</text>
<text x="303" y="222.5" transform="rotate(-90 303 222.5)">GND</text>
<text x="310.6" y="222.5" transform="rotate(-90 310.6 222.5)">GND</text>
<text x="318.2" y="222.5" transform="rotate(-90 318.2 222.5)">GND</text>
<text x="23.7" y="248.4">GND</text>
<text x="53.3" y="248.4">BUS5V</text>
<text x="83.9" y="248.4">RF3V3</text>
<text x="115.7" y="248.4">CE</text>
<text x="145.7" y="248.4">CSN</text>
<text x="176.4" y="248.4">IRQ</text>
<text x="204.8" y="248.4">HOST3V3</text>
</g>
<g font-size="1.4" fill="#0000c2">
<text x="307.3" y="57.1">C1/C2</text>
<text x="307.3" y="58.7">U2</text>
<text x="310.4" y="58.7">EN</text>
<text x="313.4" y="57.1">at</text>
<text x="313.4" y="58.7">follows</text>
<text x="315.9" y="57.1">U2</text>
<text x="319" y="57.1">IN;</text>
<text x="319.8" y="58.7">host</text>
<text x="322" y="57.1">C3</text>
<text x="324.1" y="58.7">rail;</text>
<text x="325.1" y="57.1">at</text>
<text x="327.6" y="57.1">U2</text>
<text x="328.2" y="58.7">RF_3V3</text>
<text x="330.6" y="57.1">OUT.</text>
<text x="334.7" y="58.7">is</text>
<text x="337" y="58.7">NOT tied</text>
<text x="344.8" y="58.7">to</text>
<text x="347.3" y="58.7">HOST_3V3.</text>
<text x="307.3" y="60.4">All</text>
<text x="310.3" y="60.4">MLCC</text>
<text x="315.3" y="60.4">values</text>
<text x="321.2" y="60.4">are</text>
<text x="324.7" y="60.4">nominal:</text>
<text x="332.2" y="60.4">account</text>
<text x="339.2" y="60.4">for</text>
<text x="342.4" y="60.4">DC-bias</text>
<text x="349.9" y="60.4">derating.</text>
<text x="340.4" y="113">C4/C5</text>
<text x="346.4" y="113">at</text>
<text x="348.9" y="113">U1</text>
<text x="352" y="113">VCC/GND</text>
<text x="127" y="116.8">Power</text>
<text x="132.5" y="116.8">flags</text>
<text x="137.3" y="116.8">identify</text>
<text x="144" y="116.8">external</text>
<text x="151.1" y="116.8">supply</text>
<text x="157.1" y="116.8">rails</text>
<text x="161.5" y="116.8">/</text>
<text x="163.6" y="116.8">continuity</text>
<text x="172" y="116.8">through</text>
<text x="178.9" y="116.8">FB1.</text>
<text x="15.2" y="148.5">Unused</text>
<text x="21.8" y="148.5">contacts</text>
<text x="29.3" y="148.5">marked</text>
<text x="35.8" y="148.5">X</text>
<text x="37.8" y="148.5">have</text>
<text x="42.3" y="148.5">NO</text>
<text x="45.5" y="148.5">carrier</text>
<text x="51.6" y="148.5">tap.</text>
<text x="15.2" y="150.2">Their</text>
<text x="15.2" y="151.8">Do</text>
<text x="15.2" y="155.1">Ethernet:</text>
<text x="18.2" y="151.8">not</text>
<text x="19.9" y="150.2">top/bottom</text>
<text x="21.7" y="151.8">ground</text>
<text x="23" y="155.1">MOSI37/MISO35/SCK36/CS9/RST7/IRQ14.</text>
<text x="27.9" y="151.8">HPWR contacts</text>
<text x="29.7" y="150.2">stack-through</text>
<text x="40.7" y="151.8">25/27/29.</text>
<text x="41.8" y="150.2">connection</text>
<text x="51.1" y="150.2">remains.</text>
<text x="127" y="153.6">R1-R4</text>
<text x="127" y="155.3">CE</text>
<text x="130" y="155.3">low,</text>
<text x="133.3" y="153.6">near</text>
<text x="134" y="155.3">CSN</text>
<text x="137.6" y="153.6">host</text>
<text x="138.1" y="155.3">high</text>
<text x="141.9" y="153.6">connector;</text>
<text x="142.3" y="155.3">only</text>
<text x="146.5" y="155.3">after</text>
<text x="150.9" y="153.6">R5</text>
<text x="151.1" y="155.3">RF_3V3</text>
<text x="153.9" y="153.6">near</text>
<text x="157.6" y="155.3">is</text>
<text x="158.3" y="153.6">radio.</text>
<text x="159.9" y="155.3">stable.</text>
<text x="15.2" y="156.7">GPIO35</text>
<text x="15.2" y="158.4">Disable</text>
<text x="21.8" y="156.7">is</text>
<text x="21.8" y="158.4">SD</text>
<text x="24.1" y="156.7">also</text>
<text x="24.8" y="158.4">and</text>
<text x="28.3" y="156.7">LCD</text>
<text x="28.6" y="158.4">audio</text>
<text x="32.2" y="156.7">D/C:</text>
<text x="33.8" y="158.4">for</text>
<text x="36.8" y="156.7">firmware</text>
<text x="37" y="158.4">initial</text>
<text x="42.4" y="158.4">qualification.</text>
<text x="44.4" y="156.7">must</text>
<text x="49.1" y="156.7">arbitrate.</text>
<text x="127" y="156.9">Initial</text>
<text x="132.4" y="156.9">SPI:</text>
<text x="136.4" y="156.9">mode</text>
<text x="141.5" y="156.9">0,</text>
<text x="146" y="156.9">MHz.</text>
<text x="150.5" y="156.9">Reserve</text>
<text x="157.4" y="156.9">Ports</text>
<text x="162.4" y="156.9">B/C.</text>
<text x="342.9" y="184.1">50</text>
<text x="342.9" y="185.7">No</text>
<text x="345.9" y="184.1">ohm</text>
<text x="345.9" y="185.7">RF</text>
<text x="348.8" y="185.7">test-pad</text>
<text x="350.1" y="184.1">controlled</text>
<text x="356.7" y="185.7">stubs.</text>
<text x="358.8" y="184.1">trace.</text>
<text x="342.9" y="187.4">U.FL</text>
<text x="342.9" y="189">ANT is</text>
<text x="347.2" y="187.4">to</text>
<text x="349" y="189">pin</text>
<text x="349.7" y="187.4">external</text>
<text x="352.3" y="189">11,</text>
<text x="355.8" y="189">never</text>
<text x="356.9" y="187.4">antenna.</text>
<text x="360.9" y="189">pin</text>
<text x="364.2" y="189">9.</text>
<text x="281.9" y="248.9">NiceRF</text>
<text x="281.9" y="250.5">RF_PWR &lt;=</text>
<text x="288.1" y="248.9">current</text>
<text x="292.4" y="250.5">2;</text>
<text x="294.6" y="248.9">V3.1</text>
<text x="294.8" y="250.5">default</text>
<text x="298.9" y="248.9">numbering</text>
<text x="301.2" y="250.5">RF_PWR =</text>
<text x="310.4" y="250.5">0.</text>
<text x="281.9" y="252.1">Do</text>
<text x="284.9" y="252.1">not</text>
<text x="288.4" y="252.1">substitute</text>
<text x="296.9" y="252.1">RF2401PRO</text>
<text x="306.8" y="252.1">or</text>
<text x="309.3" y="252.1">Si24R1.</text>
<text x="15.2" y="273">Source:</text>
<text x="15.2" y="274.6">See</text>
<text x="19" y="274.6">electrical-evidence.md</text>
<text x="21.9" y="273">hardware/design/board-spec.json</text>
<text x="37.8" y="274.6">and</text>
<text x="41.5" y="274.6">manufacturing</text>
<text x="53.5" y="274.6">acceptance</text>
<text x="63.1" y="274.6">documents.</text>
<text x="15.2" y="276.3">Current</text>
<text x="21.8" y="276.3">carrier</text>
<text x="27.9" y="276.3">/</text>
<text x="30" y="276.3">packet-radio</text>
<text x="41.1" y="276.3">combination</text>
<text x="51.4" y="276.3">requires</text>
<text x="58.6" y="276.3">first-article</text>
<text x="68.9" y="276.3">validation.</text>
</g>
<g font-size="1.4" fill="#840000">
<text x="24.2" y="64.3">GND</text>
<text x="104.5" y="64.3">RF_IRQ</text>
<text x="216.3" y="64.3">LDO_IN</text>
<text x="24.2" y="69.4">GND</text>
<text x="104.5" y="69.4">MISO_HOST</text>
<text x="120.7" y="66.8">BUS_5V</text>
<text x="284.9" y="66.8">RF_3V3</text>
<text x="24.2" y="74.5">GND</text>
<text x="104.5" y="79.5">MOSI_HOST</text>
<text x="220.5" y="82.1">HOST_3V3</text>
<text x="104.5" y="89.7">HOST_3V3</text>
<text x="229" y="91">HOST_3V3</text>
<text x="251.8" y="92.2">GND</text>
<text x="19.6" y="99.9">CSN_HOST</text>
<text x="104.5" y="99.9">CE_HOST</text>
<text x="178.2" y="97.3">GND</text>
<text x="203.6" y="97.3">GND</text>
<text x="284.9" y="97.3">GND</text>
<text x="142.6" y="110">BUS_5V</text>
<text x="168" y="110">LDO_IN</text>
<text x="193.4" y="110">HOST_3V3</text>
<text x="229" y="113.8">GND</text>
<text x="269.6" y="110">GND</text>
<text x="19.7" y="115.1">SCK_HOST</text>
<text x="353.4" y="120.2">RF_3V3</text>
<text x="383.9" y="120.2">RF_3V3</text>
<text x="104.5" y="130.3">BUS_5V</text>
<text x="310.3" y="140.5">RF_3V3</text>
<text x="353.4" y="145.6">GND</text>
<text x="383.9" y="145.6">GND</text>
<text x="203.6" y="165.9">CE_HOST</text>
<text x="251.8" y="163.4">RF_CE</text>
<text x="343.3" y="163.4">ANT</text>
<text x="251.8" y="173.5">RF_CSN</text>
<text x="202.5" y="176.1">CSN_HOST</text>
<text x="371.2" y="178.6">GND</text>
<text x="251.8" y="183.7">RF_SCK</text>
<text x="202.5" y="186.2">SCK_HOST</text>
<text x="201.9" y="196.4">MOSI_HOST</text>
<text x="251.8" y="193.8">RF_MOSI</text>
<text x="142.6" y="201.5">RF_CE</text>
<text x="175.6" y="201.5">RF_3V3</text>
<text x="196" y="201.5">RF_SCK</text>
<text x="201.9" y="206.5">MISO_HOST</text>
<text x="251.8" y="204">RF_MISO</text>
<text x="245.6" y="216.7">RF_IRQ</text>
<text x="142.6" y="226.9">GND</text>
<text x="175.6" y="226.9">RF_CSN</text>
<text x="196" y="226.9">GND</text>
<text x="310.3" y="237">GND</text>
<text x="25.8" y="262.4">GND</text>
<text x="56.3" y="262.4">BUS_5V</text>
<text x="86.7" y="262.4">RF_3V3</text>
<text x="117.2" y="262.4">RF_CE</text>
<text x="147.7" y="262.4">RF_CSN</text>
<text x="178.2" y="262.4">RF_IRQ</text>
<text x="208.7" y="262.4">HOST_3V3</text>
</g>
<g font-size="1.4" fill="#a90000">
<text x="42.6" y="63.2">1</text>
<text x="88.3" y="63.2">2</text>
<text x="146.7" y="65.8">1</text>
<text x="156.9" y="65.8">2</text>
<text x="243.2" y="65.8">1</text>
<text x="258.5" y="65.8">5</text>
<text x="42.6" y="68.3">3</text>
<text x="88.3" y="68.3">4</text>
<text x="42.6" y="73.4">5</text>
<text x="88.3" y="73.4">6</text>
<text x="42.6" y="78.5">7</text>
<text x="42.6" y="83.6">9</text>
<text x="87.8" y="83.6">10</text>
<text x="88.3" y="78.5">8</text>
<text x="177.5" y="80.1" transform="rotate(-90 177.5 80.1)">1</text>
<text x="202.9" y="80.1" transform="rotate(-90 202.9 80.1)">1</text>
<text x="243.2" y="81">3</text>
<text x="258.5" y="81">4</text>
<text x="284.2" y="80.1" transform="rotate(-90 284.2 80.1)">1</text>
<text x="42.1" y="88.6">11</text>
<text x="87.8" y="88.6">12</text>
<text x="177.5" y="88.7" transform="rotate(-90 177.5 88.7)">2</text>
<text x="202.9" y="88.7" transform="rotate(-90 202.9 88.7)">2</text>
<text x="251.2" y="84.4" transform="rotate(-90 251.2 84.4)">2</text>
<text x="284.2" y="88.7" transform="rotate(-90 284.2 88.7)">2</text>
<text x="42.1" y="93.7">13</text>
<text x="87.8" y="93.7">14</text>
<text x="42.1" y="98.8">15</text>
<text x="87.8" y="98.8">16</text>
<text x="228.3" y="97.1" transform="rotate(-90 228.3 97.1)">1</text>
<text x="42.1" y="103.9">17</text>
<text x="87.8" y="103.9">18</text>
<text x="228.3" y="107.3" transform="rotate(-90 228.3 107.3)">2</text>
<text x="42.1" y="109">19</text>
<text x="87.8" y="109">20</text>
<text x="142" y="109.8" transform="rotate(-90 142 109.8)">1</text>
<text x="167.4" y="109.8" transform="rotate(-90 167.4 109.8)">1</text>
<text x="192.8" y="109.8" transform="rotate(-90 192.8 109.8)">1</text>
<text x="269" y="109.8" transform="rotate(-90 269 109.8)">1</text>
<text x="42.1" y="114">21</text>
<text x="42.1" y="119.1">23</text>
<text x="87.8" y="114">22</text>
<text x="87.8" y="119.1">24</text>
<text x="42.1" y="124.2">25</text>
<text x="87.8" y="124.2">26</text>
<text x="42.1" y="129.3">27</text>
<text x="87.8" y="129.3">28</text>
<text x="352.8" y="128.4" transform="rotate(-90 352.8 128.4)">1</text>
<text x="383.3" y="128.4" transform="rotate(-90 383.3 128.4)">1</text>
<text x="42.1" y="134.4">29</text>
<text x="87.8" y="134.4">30</text>
<text x="352.8" y="137" transform="rotate(-90 352.8 137)">2</text>
<text x="383.3" y="137" transform="rotate(-90 383.3 137)">2</text>
<text x="309.6" y="153" transform="rotate(-90 309.6 153)">1</text>
<text x="233.1" y="164.8">1</text>
<text x="243.2" y="164.8">2</text>
<text x="286.4" y="164.8">3</text>
<text x="331.6" y="164.8">11</text>
<text x="365.1" y="164.8">1</text>
<text x="370.6" y="170.8" transform="rotate(-90 370.6 170.8)">2</text>
<text x="233.1" y="175">1</text>
<text x="243.2" y="175">2</text>
<text x="286.4" y="175">4</text>
<text x="233.1" y="185.2">1</text>
<text x="243.2" y="185.2">2</text>
<text x="286.4" y="185.2">5</text>
<text x="233.1" y="195.3">1</text>
<text x="243.2" y="195.3">2</text>
<text x="286.4" y="195.3">6</text>
<text x="142" y="208.9" transform="rotate(-90 142 208.9)">1</text>
<text x="175" y="208.9" transform="rotate(-90 175 208.9)">2</text>
<text x="195.3" y="208.9" transform="rotate(-90 195.3 208.9)">1</text>
<text x="233.1" y="205.5">2</text>
<text x="243.2" y="205.5">1</text>
<text x="286.4" y="205.5">7</text>
<text x="286.4" y="215.6">8</text>
<text x="142" y="219.1" transform="rotate(-90 142 219.1)">2</text>
<text x="175" y="219.1" transform="rotate(-90 175 219.1)">1</text>
<text x="195.3" y="219.1" transform="rotate(-90 195.3 219.1)">2</text>
<text x="302" y="229.2" transform="rotate(-90 302 229.2)">2</text>
<text x="309.6" y="229.2" transform="rotate(-90 309.6 229.2)">9</text>
<text x="317.2" y="229.7" transform="rotate(-90 317.2 229.7)">10</text>
<text x="25.1" y="255.9" transform="rotate(-90 25.1 255.9)">1</text>
<text x="55.6" y="255.9" transform="rotate(-90 55.6 255.9)">1</text>
<text x="86.1" y="255.9" transform="rotate(-90 86.1 255.9)">1</text>
<text x="116.6" y="255.9" transform="rotate(-90 116.6 255.9)">1</text>
<text x="147.1" y="255.9" transform="rotate(-90 147.1 255.9)">1</text>
<text x="177.5" y="255.9" transform="rotate(-90 177.5 255.9)">1</text>
<text x="208" y="255.9" transform="rotate(-90 208 255.9)">1</text>
</g>
</svg>
